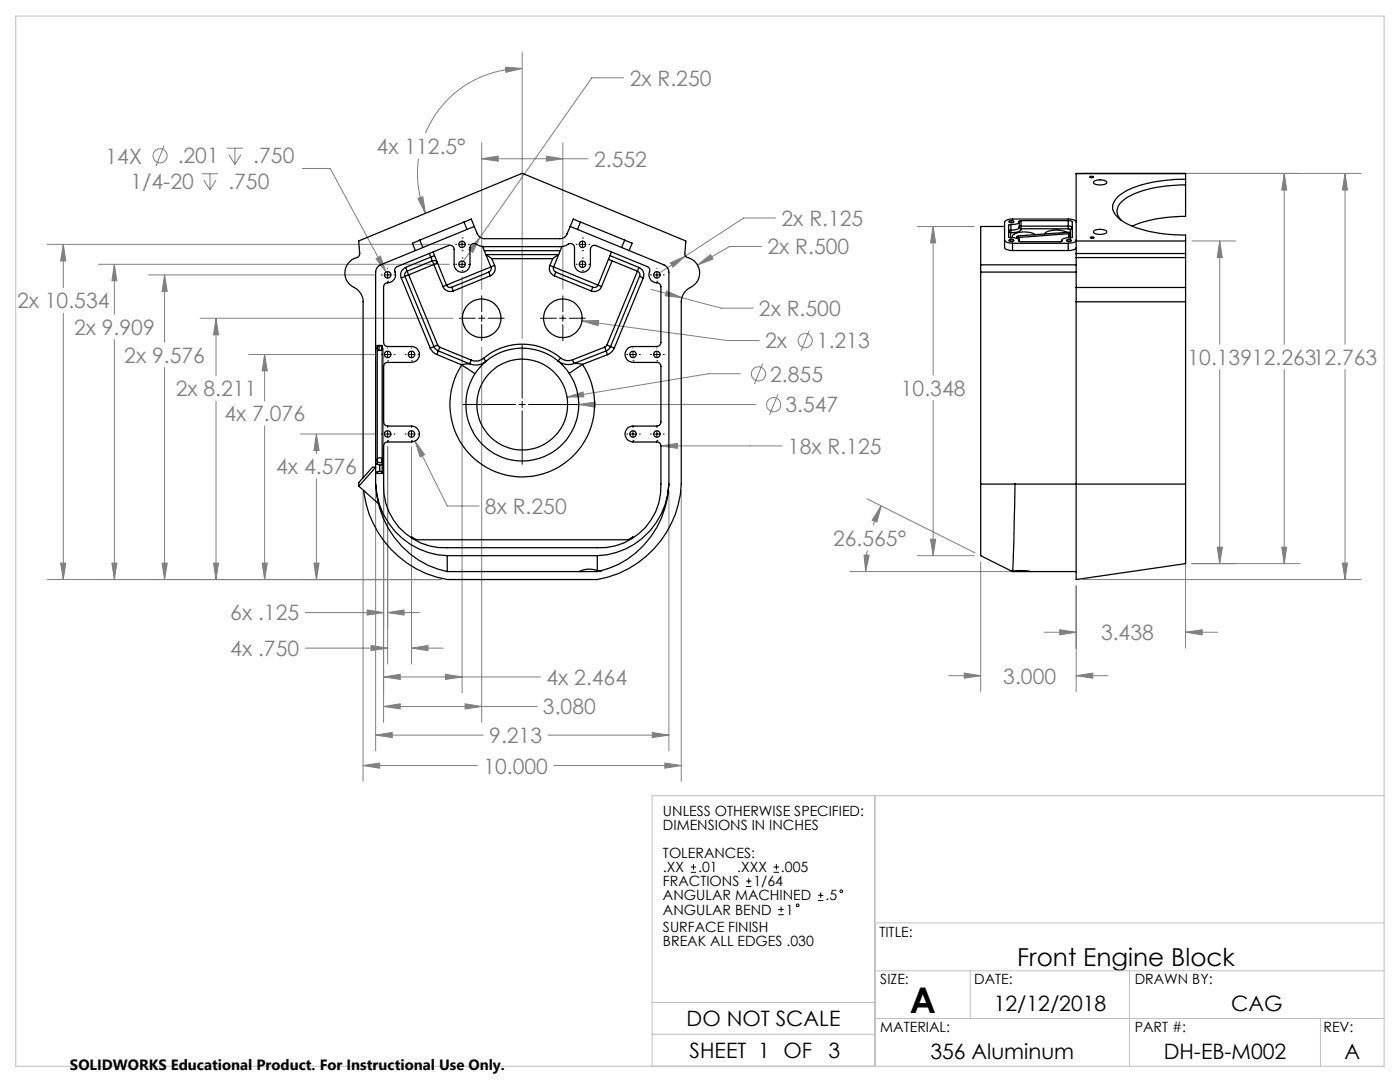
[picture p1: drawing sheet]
<svg xmlns="http://www.w3.org/2000/svg" width="279mm" height="216mm" viewBox="0 0 279 216" stroke-linecap="round" stroke-linejoin="round" font-family="sans-serif">
<g fill="none" stroke="#808080" stroke-width=".2">
<path d="M100.9 13.4l3.3 .3-3.2 .7zM104.2 13.7a20.9 20.9 0 0 0-19.3 12.9M104.2 10.5v57.1M124.5 15.5h-6.4l-22.3 31.8M32.7 29.1l-1.5 4M40.3 34.7h3.2M40.7 35.9l1.2 2M41.9 34.7v3.2M43.1 35.9l-1.2 2M45.3 29.6h3.2M45.7 30.9l1.2 1.9M46.9 29.6v3.2"/>
<path d="M48.1 30.9l-1.2 1.9M60.3 33.6h5.6l11.1 20.7M83.4 39.6l1-.3 .5 3.3zM83.5 31.6a20.4 20.4 0 0 0 1.4 11M96.1 31.7l3.3-.5v1zM96.1 28.5v29.2M96.1 31.7h21.3M109 31.2l3.3 .5-3.3 .5zM112.3 28.5v29.2M216 34.6h55.6M256.3 34.6l.5 3.3h-1zM256.3 34.6v34.1"/>
<path d="M268.4 34.6l.5 3.3h-1zM268.4 34.6v34.1M9.5 48.8h80.2M12.6 48.8l.5 3.3h-1zM12.6 48.8v8.6M19.6 52.7h70.1M22.8 52.7l.5 3.3h-1zM22.8 52.7v10M29.7 54.9h45.1M32.8 54.9l.6 3.2h-1.1zM32.8 54.9v13.4M75 51.6l.9-.5 1.1 3.2z"/>
<path d="M92.2 55.3v83M95.8 47.3l-1.5 3-.8-.5zM95.8 47.3l-3.6 5.3M130 57.7l6.1 1.7M133 58.1l3.1 1.3-3.3-.4zM133.8 52.5l3-1.4-2.5 2.2zM136.1 59.4l7.8 2.1h6.4M139.2 52.9l2.6-2.1 .5 .9zM152 49.2h-6.4l-6.4 3.7M154.8 43.5h-6.4l-16.9 11M183.1 45.2h11.4M186.2 45.2l.5 3.3h-1z"/>
<path d="M186.2 45.2v29.7M237.9 48.1h8.7M243.4 48.1l.5 3.3h-1zM243.4 48.1v20.6M12.6 62.5v53.1M22.8 67.7v47.9M32.8 73.3v42.3M39.9 63.5h50.5M43.1 63.5l.5 3.3h-1zM43.1 63.5v11.5M49.6 70.7h25.2M52.8 70.7l.5 3.3h-1z"/>
<path d="M52.8 70.7v9.3M76.6 69.6v74.5M96.1 69.3v74.8M113.2 79.2l3.1-1 .2 1zM116.1 64h3.4l-.2 1zM116.1 64l29.1 3.9h6.3M147.7 74.6h-6.3l-28.2 4.6M152.2 72.6l-1.6 4M155.2 78.7l-1.6 4.1M161.5 66l-1.6 4M186.2 79.9v31M243.4 73.7v38.8"/>
<path d="M256.3 73.7v38.8M268.4 73.7v41.9M43.1 80v35.6M52.8 85v30.6M60 86.6h14.8M63.1 86.6l.6 3.3h-1zM63.1 86.6v3.9M63.1 95.6v20M72.5 97.9v58M75 97.9v52M77.4 89.1v43.4M82.1 89.1v43.4"/>
<path d="M82.8 88l1.9 2.7-.8 .5zM82.8 88l6.5 13h6.3M115.5 80.7l3.3-.5v1zM115.5 80.7h35.3M131.9 89l3.3-.5v1zM131.9 89h24.2M133.5 97.9v52M136 97.9v58M173 99.5l21.6 10.8M236.6 97.9v31.4M9.5 115.6h78.5M12.1 112.4h1l-.5 3.2z"/>
<path d="M22.3 112.4h1l-.5 3.2zM32.3 112.4h1.1l-.6 3.2zM42.6 112.4h1l-.5 3.2zM52.3 112.4h1l-.5 3.2zM62.7 112.4h1l-.6 3.2zM169.6 114.1h34.8M172.4 110.7l1.1 .1-.7 3.3zM173.1 109.9l-.3 4.2M175.9 100.9l-.9 3.3-.9-.4zM175.9 100.9l-1.6 3.9M183.1 110.9h11.4M185.7 107.6h1l-.5 3.3z"/>
<path d="M195.7 112.1v25.9M214.8 116.9v21.1M216 115.6h55.6M237.9 112.5h21.6M242.9 109.2h1l-.5 3.3zM255.8 109.2h1l-.5 3.3zM267.9 112.4h1l-.5 3.2zM60.9 122.2h15.7M60.9 129.3h16.5M73.3 121.7l3.3 .5-3.3 .5zM74 128.8l3.4 .5-3.4 .5zM76.6 135.1l3.3-.6v1.1z"/>
<path d="M76.6 135.1h31.2M77.4 122.2l3.2-.5v1zM77.4 122.2h6.3M82.1 129.3l3.3-.5v1zM82.1 129.3h6.4M88.9 134.5l3.3 .6-3.3 .5zM189.4 134.8h6.3M192.4 134.3l3.3 .5-3.3 .5zM208.4 126.2h6.4M211.5 125.7l3.3 .5-3.3 .5zM214.8 134.8l3.3-.5v1zM214.8 134.8h6.3"/>
<path d="M236.6 126.2l3.3-.5v1zM236.6 126.2h6.4M72.5 152.8l3.3-.5v1zM72.5 152.8h22.8M75 146.7l3.3-.5v1zM75 146.7h21.4M76.6 141l3.3-.6v1.1zM76.6 141h30.6M92.8 140.4l3.3 .6-3.3 .5zM109.4 146.7h24.1M110.5 152.8h25.5M130.2 146.2l3.3 .5-3.3 .5z"/>
<path d="M132.7 152.3l3.3 .5-3.3 .5z"/>
<circle cx="32" cy="31.1" r="1.41"/>
<circle cx="151.4" cy="74.6" r="1.42"/>
<circle cx="160.7" cy="68" r="1.41"/>
<circle cx="154.4" cy="80.8" r="1.41"/>
</g>
<g fill="none" stroke="#000" stroke-width=".2">
<path d="M76.1 54.9h.1M76.7 54.9h1.3M77.4 56.1h.1M77.4 53.6h.1M77.4 54.2v1.3M78.6 54.9h.1M90.9 52.7h.1M90.9 48.8h.1M91.6 52.7h1.3M91.6 48.8h1.3M92.2 51.5h.1M92.2 54h.1"/>
<path d="M92.2 47.5h.1M92.2 50h.1M92.2 48.1v1.3M92.2 52.1v1.3M93.5 52.7h.1M93.5 48.8h.1M96.1 59v3.2M112.3 59v3.2M115 52.7h.1M115 48.8h.1M115.6 52.7h1.3M115.6 48.8h1.3"/>
<path d="M116.2 51.5h.1M116.2 54h.1M116.2 47.5h.1M116.2 50h.1M116.2 48.1v1.3M116.2 52.1v1.3M117.5 52.7h.1M117.5 48.8h.1M129.8 54.9h.1M130.5 54.9h1.2M131.1 56.1h.1M131.1 53.6h.1"/>
<path d="M131.1 54.2v1.3M132.4 54.9h.1M76.1 70.7h.1M76.7 70.7h1.3M77.4 72h.1M77.4 69.4v.1M77.4 70.1v1.3M78.6 70.7h.1M80.9 70.7h.1M81.5 70.7h1.3M82.1 72h.1M82.1 69.4v.1"/>
<path d="M82.1 70.1v1.3M83.4 70.7h.1M91.7 63.5h3.2M95.5 63.5h1.3M96.1 62.9v1.2M96.1 64.8v3.2M97.4 63.5h3.2M104.2 68.8v10.6M107.8 63.5h3.3M111.7 63.5h1.3M112.3 62.9v1.2M112.3 64.8v3.2"/>
<path d="M113.6 63.5h3.2M125.1 70.7h.1M125.7 70.7h1.3M126.3 72h.1M126.3 69.4v.1M126.3 70.1v1.3M127.6 70.7h.1M129.8 70.7h.1M130.5 70.7h1.2M131.1 72h.1M131.1 69.4v.1M131.1 70.1v1.3"/>
<path d="M132.4 70.7h.1M76.1 86.6h.1M76.7 86.6h1.3M77.4 87.9h.1M77.4 85.3h.1M77.4 86v1.2M78.6 86.6h.1M80.9 86.6h.1M81.5 86.6h1.3M82.1 87.9h.1M82.1 85.3h.1M82.1 86v1.2"/>
<path d="M83.4 86.6h.1M92.3 80.7h10.6M103.6 80.7h1.2M104.2 80.1v1.3M104.2 82v10.6M105.5 80.7h10.6M125.1 86.6h.1M125.7 86.6h1.3M126.3 87.9h.1M126.3 85.3h.1M126.3 86v1.2M127.6 86.6h.1"/>
<path d="M129.8 86.6h.1M130.5 86.6h1.2M131.1 87.9h.1M131.1 85.3h.1M131.1 86v1.2M132.4 86.6h.1M137.9 174.1h1M137.9 173h1M138.4 172.4v1.1M148.9 176.9h1.1M148.9 175.8h1.1M149.4 175.3v1.1"/>
<path d="M154.4 174.1h1.1M154.4 173h1.1M154.9 172.4v1.1M163.3 179.7h1M163.3 178.6h1M163.8 178.1v1.1M155.3 182.5h1.1M155.3 181.5h1.1M155.9 180.9v1.1"/>
<circle cx="167.9" cy="177.8" r=".27"/>
<circle cx="159.2" cy="180.6" r=".27"/>
</g>
<path d="M201.3 48a.84 .84 0 0 1 1.2 0 .96 .96 0 0 1-1.2 0M201.3 44.2a.84 .84 0 0 1 1.2 .1 .96 .96 0 0 1-1.2-.1M212.8 48a.84 .84 0 0 1 1.2 0 .96 .96 0 0 1-1.2 0" fill="none" stroke="#000" stroke-width=".2" stroke-dasharray="1.3 .6" stroke-dashoffset=".2" stroke-linecap="butt"/>
<path d="M3.1 3.2h273.1v209.6h-273.1zM174.6 158.8v54M276.2 158.8h-146.1v54M174.6 193.7h101.6M174.6 184.2h101.6M193.6 193.7v9.5M225.4 193.7v19.1M130.1 200h44.5M130.1 206.4h44.5M174.6 203.2h101.6M263.5 203.2v9.6" fill="none" stroke="#c0c0c0" stroke-width=".2"/>
<path d="M72.5 152.8l3.3-.5v1zM132.7 152.3l3.3 .5-3.3 .5zM95.8 47.3l-2.3 2.5 .8 .5zM77.4 122.2l3.2-.5v1zM73.3 121.7l3.3 .5-3.3 .5zM82.1 129.3l3.3-.5v1zM74 128.8l3.4 .5-3.4 .5zM82.8 88l1.1 3.2 .8-.5zM116.1 64l3.2 1 .2-1zM113.2 79.2h3.3l-.2-1zM115.5 80.7l3.3 .5v-1zM75 146.7l3.3-.5v1zM130.2 146.2l3.3 .5-3.3 .5zM100.9 13.4l3.3 .3-3.2 .7zM83.4 39.6l1-.3 .5 3.3zM133.8 52.5l.5 .8 2.5-2.2zM139.2 52.9l3.1-1.2-.5-.9zM133 58.1l-.2 .9 3.3 .4zM63.1 86.6l.6 3.3h-1zM62.7 112.4h1l-.6 3.2zM52.8 70.7l.5 3.3h-1zM52.3 112.4h1l-.5 3.2zM32.8 54.9l.6 3.2h-1.1zM32.3 112.4h1.1l-.6 3.2zM131.9 89l3.3 .5v-1zM22.8 52.7l.5 3.3h-1zM22.3 112.4h1l-.5 3.2zM12.6 48.8l.5 3.3h-1zM12.1 112.4h1l-.5 3.2zM76.6 135.1l3.3-.6v1.1zM88.9 134.5l3.3 .6-3.3 .5zM43.1 63.5l.5 3.3h-1zM42.6 112.4h1l-.5 3.2zM92.8 140.4l3.3 .6-3.3 .5zM76.6 141l3.3-.6v1.1zM109 31.2l3.3 .5-3.3 .5zM96.1 31.7l3.3-.5v1zM75 51.6l2 2.7-1.1-3.2zM268.4 34.6l.5 3.3h-1zM267.9 112.4h1l-.5 3.2zM255.8 109.2h1l-.5 3.3zM256.3 34.6l.5 3.3h-1zM243.4 48.1l.5 3.3h-1zM242.9 109.2h1l-.5 3.3zM186.2 45.2l.5 3.3h-1zM185.7 107.6h1l-.5 3.3zM211.5 125.7l3.3 .5-3.3 .5zM236.6 126.2l3.3-.5v1zM192.4 134.3l3.3 .5-3.3 .5zM214.8 134.8l3.3-.5v1zM175.9 100.9l-.9 3.3-.9-.4zM172.4 110.7l1.1 .1-.7 3.3z" fill="#808080"/>
<g fill="none" stroke="#000" stroke-width=".25">
<path d="M214.8 34.6h.1M214.8 34.6h21.8M214.8 34.6v16M217.5 35.3l.2-.1 .5 .1-.2 .2zM218.3 36.2a2.24 2.24 0 0 1 2.6 .2 1.5 1.5 0 0 1-1.9 .5l-.7-.3zM236.6 35.8a26 26 0 0 0-12 2.4 3.8 3.8 0 0 0-2.5 3.6 5.7 5.7 0 0 0 3.9 3.3 28.9 28.9 0 0 0 10.6 1.8v3.7M236.6 35.8v1.1M236.6 36.9a22.8 22.8 0 0 0-12 2.8 2.63 2.63 0 0 0-.9 4.2l.1 .1M236.6 36.9v6.3a25.8 25.8 0 0 0-10.6 1.9M236.6 34.6h.1M236.6 34.6v1.2M79 53.4l10.5-4.4a.79 .79 0 0 1 1.1 .7v3a1.59 1.59 0 0 0 1.6 1.6 1.59 1.59 0 0 0 1.6-1.6v-3.3a.9 .9 0 0 1 .7-.8 .9 .9 0 0 1 .9 .3l1.1 .3h15.4l.7-.1a2.14 2.14 0 0 1 1.6-.4l.3 .3 .2 .4v3.3a1.59 1.59 0 0 0 1.5 1.6 1.59 1.59 0 0 0 1.6-1.6v-3a.79 .79 0 0 1 1.1-.7l10.3 4.2a.96 .96 0 0 1 .3 1.4 1.67 1.67 0 0 0 1.9 1.9l.4 .3 .1 .4v11.1a.85 .85 0 0 1-.8 .8h-4.8a1.59 1.59 0 0 0-1.6 1.6 1.59 1.59 0 0 0 1.6 1.6h4.8a.78 .78 0 0 1 .8 .8v11.1a.85 .85 0 0 1-.8 .8h-4.8a1.59 1.59 0 0 0-1.6 1.6 1.59 1.59 0 0 0 1.6 1.6h4.8a.78 .78 0 0 1 .8 .8v7.6a12.2 12.2 0 0 1-12.7 12.7h-29.9a12.2 12.2 0 0 1-12.7-12.7v-7.6a.78 .78 0 0 1 .8-.8h4.7a1.59 1.59 0 0 0 1.6-1.6 1.59 1.59 0 0 0-1.6-1.6h-4.7a.85 .85 0 0 1-.8-.8v-11.1a.78 .78 0 0 1 .8-.8h4.7a1.59 1.59 0 0 0 1.6-1.6 1.59 1.59 0 0 0-1.6-1.6h-4.7a.85 .85 0 0 1-.8-.8v-11.1a.96 .96 0 0 1 1.2-.8 1.71 1.71 0 0 0 1-2.5z"/>
<path d="M80.1 55.5l5.8 14M80.8 55.1l-.7 .4M80.8 55.1l5.8 14M80.9 53.4a1.59 1.59 0 0 0-.8 2.1M80.9 53.4l.3 .7M81.2 54.1a.78 .78 0 0 0-.4 1M81.2 54.1l.4 .8M81.6 54.9l-.8 .2M81.6 54.9l5.7 14M83.8 47.9l-1.5 .6 .6 1.5M83.8 47.9l.6 1.5M85.7 50.6l.3 .7"/>
<path d="M86 51.3l.3 .7M86 51.3l-5.1 2.1M86.3 52a.76 .76 0 0 1 1 .5l-.7 .3M86.3 52l.3 .8M86.3 52l-5.1 2.1M86.4 50.3l2.7 6.6M86.6 52.8l1.8 4.4M86.6 52.8l-5 2.1M86.7 51l-.7 .3M88.4 57.2a1.62 1.62 0 0 0 2.1 .9M89.1 56.9a.81 .81 0 0 0 1.1 .4M89.1 56.9l-.7 .3"/>
<path d="M90.2 57.3l.3 .8M92.6 44.3l1.5-.6 .6 1.5M92.6 44.3l.6 1.5M92.6 44.3l-8.8 3.6M94.7 45.2l-18.7 7.6a1.58 1.58 0 0 0-1 1.5v38.3M94.7 45.2l.5 1.4a1.54 1.54 0 0 0 1.5 1h15a1.45 1.45 0 0 0 1.5-1l.6-1.4M96.3 49.2l1.7 4.1M96.7 50h15.1M97.5 54.3l-7.3 3M97.5 54.3l.3 .7M97.8 55l-7.3 3.1M98 53.3l-8.9 3.6"/>
<path d="M98 53.3a.78 .78 0 0 1-.5 1M98.1 51.6l-1.1-.8h14.5l-1.2 .8M98.1 51.6l.6 1.4M98.1 51.6h12.2M98.7 53l-.7 .3M98.7 53a1.57 1.57 0 0 1-.9 2M109.7 53l.8 .3M109.7 53a1.57 1.57 0 0 0 .9 2M110.3 51.6l-.6 1.4M110.5 53.3l8.8 3.6M110.5 53.3a.78 .78 0 0 0 .4 1M110.6 55l7.4 3.1"/>
<path d="M110.9 54.3l7.4 3M110.9 54.3l-.3 .7M112.1 49.2l-1.6 4.1M113.8 45.2l18.7 7.6a1.58 1.58 0 0 1 1 1.5v42.3M115.9 44.3l-1.5-.6-.6 1.5M115.9 44.3l-.6 1.5M115.9 44.3l8.8 3.6M118.3 57.3l-.3 .8M119.3 56.9a.81 .81 0 0 1-1 .4M119.3 56.9l.8 .3M120.1 57.2a1.62 1.62 0 0 1-2.1 .9M121.4 51.8l5.8 2.3"/>
<path d="M121.7 51l5.8 2.4M122 50.3l-2.7 6.6M122.2 52l-2.1 5.2M124.7 47.9l1.5 .6-.6 1.5M124.7 47.9l-.6 1.5M127.2 54.1a.78 .78 0 0 1 .4 1M127.2 54.1l-6.1 14.8M127.5 53.4a1.59 1.59 0 0 1 .9 2.1M127.5 53.4l-.3 .7M127.6 55.1l.8 .4M127.6 55.1l-5.8 14M128.4 55.5l-5.8 14"/>
<path d="M195.7 52.8v1.5M195.7 54.3v42.3M195.7 54.3h19.1M195.7 52.8h19.1M200.5 47.9a1.54 1.54 0 0 0 1.6 .6M200.5 45.2h-4.8v7.6M201.5 47.9a.55 .55 0 0 1 .8 .1 .55 .55 0 0 1-.8-.1zM201.5 44.2a.52 .52 0 0 1 .8 .1 .52 .52 0 0 1-.8-.1zM201.7 46.4v1M201.8 44.8l-.5 .1v2.4l.4 .1a1.99 1.99 0 0 1 1.7 .5v.1M201.8 45.9h-.1a.28 .28 0 0 0-.4 .3 .28 .28 0 0 0 .4 .2M201.8 45.9l-.1 .5"/>
<path d="M201.8 44.8v1.1M202.1 50h11.1M202.1 48.5h11.1M202.1 48.5v1.5M203 47.2v.4M203.4 48v.1M203.4 45.4l.4 .2M203.4 45.4a1.48 1.48 0 0 1-1.6 .5M203.4 44.3v1.1M203.4 47.4v.7M203.8 44l-.4 .1a.73 .73 0 0 1-1 .7h-.6M203.8 45.6v.2a2.16 2.16 0 0 1-2.1 .6"/>
<path d="M203.8 45.1v.5M203.8 45.1l-.4 .1M203.8 44h9.4M203.8 45.6h9.4M203.8 44v1.1M203.8 45.1h9.4M206.6 46.8a4.6 4.6 0 0 0-4.5 .2v.4M211.9 48v.1M212.9 46.4a4.7 4.7 0 0 0-4.3 .1l-.1 .2M212.9 47.9a.58 .58 0 0 1 .9 .1 .61 .61 0 0 1-.9-.1zM213.2 44l.8 .2v3.1l-.4 .1a2.13 2.13 0 0 0-1.7 .5v.3h-.2h-8.1l-.2-.2M213.2 45.6l.4 .2"/>
<path d="M213.2 45.1h.3a.35 .35 0 0 1 .5 .3 .35 .35 0 0 1-.4 .4M213.2 45.1v.5M213.2 44v1.1M213.2 48.5v1.5M213.3 46.6l.3-.1-.5-.1-9.8 .7-.3 .1 .4 .2M213.3 46.6l-9.9 .8M213.3 46.6v.8M213.6 45.8v1.6M214.8 51.4v6M214.8 57.4v2.8M214.8 50.6v.8M214.8 44.3a1.52 1.52 0 0 0-1.6-.6h-11.1a1.63 1.63 0 0 0-1.6 .6v5.1a1.63 1.63 0 0 0 1.6 .6"/>
<path d="M214.8 49.4a1.52 1.52 0 0 1-1.6 .6M214.8 47.9a1.45 1.45 0 0 1-1.6 .6M214.8 51.4h21.8M214.8 57.4h21.8M214.8 50.6h21.8M214.8 48.1h21.8M217.6 47.4l.5-.1 .2 .1-.5 .2zM218.3 46.1a2.24 2.24 0 0 1 2.6 .1 1.73 1.73 0 0 1-2.1 .5l-.5-.2zM236.6 51.4v6M236.6 57.4v2.8M236.6 50.6v.8M75.6 69v.9"/>
<path d="M85.9 69.5a2.31 2.31 0 0 0 1.3 1.2M86.6 69.1l-.7 .4M86.6 69.1l.5 .7 .4 .2M87.2 70.7l4.9 2.1M87.3 68.9l-.7 .2M87.3 68.9l.5 .4M87.5 70l-.3 .7M87.5 70l6.2 2.6M87.8 69.3l-.3 .7M87.8 69.3l6.3 2.6M92.1 72.8l2.7 1.7M93.7 72.6l-1.6 .2"/>
<path d="M94.1 71.9l-.4 .7M96.5 71.5l.5 .6a3.1 3.1 0 0 1-3.3 .5M96.5 71.5a2.3 2.3 0 0 1-2.4 .4M111.9 71.4l-.5 .6a2.73 2.73 0 0 0 2.3 .7l.8-.2M111.9 71.4a12 12 0 0 0-15.4 .1M111.9 71.4a2.36 2.36 0 0 0 2.4 .4M114.3 71.8l.2 .7M114.5 72.5l1.7 .2M116.2 72.7l-2.6 1.8M116.2 72.7a14.4 14.4 0 0 1-11.9 22.5 14.4 14.4 0 0 1-12.2-22.4M120.6 69.3l.4 .7M120.6 69.3l-6.3 2.5"/>
<path d="M121 70l.2 .8M121 70l-6.5 2.5M121.1 68.9l-.5 .4M121.1 68.9l.7 .2M121.2 70.8l-5 1.9M121.8 69.1l.8 .4M121.8 69.1l-.3 .6-.5 .3M122.6 69.5a2.78 2.78 0 0 1-1.4 1.3M214.8 60.2v55.4l21.8-3.1v-15.9M214.8 60.2h21.8M236.6 60.2v36.4M71.6 97l3.9 3.5"/>
<path d="M72.5 95.3v-35.1a3.4 3.4 0 0 0-2.3-3.1 3.2 3.2 0 0 1-1.3-3.3 3.2 3.2 0 0 1 2.5-2.5l.4-.6-.2-2.6 32.5-13.5 32.8 13.5-.2 2.5a.8 .8 0 0 0 .6 .8 3.2 3.2 0 0 1 2.3 3 3.2 3.2 0 0 1-2.2 3.2l-.7 .6-.5 .7-.2 1.3v36.4a20.3 20.3 0 0 1-16.8 19h-29.9a20.3 20.3 0 0 1-16.7-17.7M75 92.6v1.6M75 96.6a14.9 14.9 0 0 0 14.3 14.3M75 96.6a18.4 18.4 0 0 0 14.3 17.5M75 93.2l-3.4 3.8M75 93.2h-.7l-2.1 2.4-.6 .7v.7M75 94.2h.3M75 92.6h.3M75 94.2v2.4M75.3 92.6l.5 .2M75.3 92.6v-23.7h1v25.6h-1v-.3M75.8 94.1l.5 .1"/>
<path d="M75.8 94.1l-.5 .1M75.8 92.8v1.3M76.3 92.6l-.5 .2M133.5 96.6a14.9 14.9 0 0 1-14.3 14.3M133.5 96.6a18.4 18.4 0 0 1-13.9 17.4l-.4-.2M195.7 96.6v14.3l6.4 3.1M195.7 96.6h40.9M202.6 96.6l-.5 17.4M82.1 107.3l.1-.2 .9 .6h42.2l1-.6 .1 .2M89.3 110.9h29.9M89.3 110.9v3.2M89.3 114.1h26.3"/>
<path d="M119.2 113.8a4.5 4.5 0 0 0-3.6 .3M119.2 110.9v2.9M119.6 113.9l-4 .2M120.2 113.8l-.4 .1M201.7 113.9l.4 .2h3.6M202.1 114l1.6-.2 2 .3h9.1"/>
<circle cx="77.4" cy="54.8" r=".64"/>
<circle cx="92.2" cy="48.8" r=".64"/>
<circle cx="92.2" cy="52.7" r=".64"/>
<circle cx="116.2" cy="48.8" r=".64"/>
<circle cx="116.2" cy="52.7" r=".64"/>
<circle cx="131.1" cy="54.8" r=".64"/>
<circle cx="75.8" cy="69.4" r=".5"/>
<circle cx="77.4" cy="70.7" r=".64"/>
<circle cx="82.1" cy="70.7" r=".64"/>
<circle cx="96.1" cy="63.5" r="3.9"/>
<circle cx="112.3" cy="63.5" r="3.8"/>
<circle cx="126.3" cy="70.7" r=".64"/>
<circle cx="131.1" cy="70.7" r=".64"/>
<circle cx="75.8" cy="91.8" r=".5"/>
<circle cx="77.4" cy="86.6" r=".64"/>
<circle cx="82.1" cy="86.6" r=".64"/>
<circle cx="104.2" cy="80.7" r="9.1"/>
<circle cx="104.2" cy="80.7" r="11.3"/>
<circle cx="126.3" cy="86.6" r=".64"/>
<circle cx="131.1" cy="86.6" r=".64"/>
</g>
<text font-size="7.1" x="181.6" y="202">A</text>
<text font-size="4.9" x="203" y="192.8">Front Engine Block</text>
<g font-size="4.2" fill="#808080">
<text x="125.7" y="17.1">2x R.250</text>
<text x="21.1" y="32.6">14X</text>
<text x="35.5" y="32.6">.201</text>
<text x="50.6" y="32.6">.750</text>
<text x="75.2" y="30.7">4x 112.5°</text>
<text x="118.6" y="33.3">2.552</text>
<text x="26" y="37.7">1/4-20</text>
<text x="45.6" y="37.7">.750</text>
<text x="156" y="45.1">2x R.125</text>
<text x="153.2" y="50.8">2x R.500</text>
<text x="3.4" y="61.5">2x 10.534</text>
<text x="151.5" y="63.1">2x R.500</text>
<text x="14.8" y="66.8">2x 9.909</text>
<text x="152.7" y="69.5">2x</text>
<text x="163" y="69.5">1.213</text>
<text x="24.8" y="72.4">2x 9.576</text>
<text x="153.7" y="76.1">2.855</text>
<text x="237" y="72.8">10.13912.26312.763</text>
<text x="35.1" y="79.1">2x 8.211</text>
<text x="156.7" y="82.3">3.547</text>
<text x="179.8" y="79">10.348</text>
<text x="44.8" y="84.1">4x 7.076</text>
<text x="55.1" y="94.6">4x 4.576</text>
<text x="157.3" y="90.6">18x R.125</text>
<text x="96.8" y="102.5">8x R.250</text>
<text x="166.3" y="108.9">26.565°</text>
<text x="46" y="123.8">6x .125</text>
<text x="46" y="130.9">4x .750</text>
<text x="219.7" y="127.7">3.438</text>
<text x="109.1" y="136.7">4x 2.464</text>
<text x="200.2" y="136.4">3.000</text>
<text x="108.4" y="142.5">3.080</text>
<text x="97.6" y="148.3">9.213</text>
<text x="96.5" y="154.4">10.000</text>
</g>
<g font-size="4.2">
<text x="198.3" y="201.7">12/12/2018</text>
<text x="245.7" y="201.7">CAG</text>
<text x="137" y="204.7">DO NOT SCALE</text>
<text x="137.6" y="211.1">SHEET 1 OF</text>
<text x="165.4" y="211.1">3</text>
<text x="185.7" y="211.2">356 Aluminum</text>
<text x="232.2" y="211.2">DH-EB-M002</text>
<text x="268.3" y="211.2">A</text>
</g>
<text font-size="3" x="14" y="213.5">SOLIDWORKS Educational Product. For Instructional Use Only.</text>
<g font-size="2.8">
<text x="132.3" y="162.7">UNLESS OTHERWISE SPECIFIED:</text>
<text x="132.3" y="165.6">DIMENSIONS IN INCHES</text>
<text x="132.3" y="171.2">TOLERANCES:</text>
<text x="132.3" y="176.9">FRACTIONS</text>
<text x="132.3" y="179.7">ANGULAR MACHINED</text>
<text x="132.3" y="174">.XX</text>
<text x="139.3" y="174">.01</text>
<text x="147.1" y="174">.XXX</text>
<text x="150.4" y="176.9">1/64</text>
<text x="155.9" y="174">.005</text>
<text x="164.7" y="179.7">.5</text>
<text x="132.3" y="182.5">ANGULAR BEND</text>
<text x="132.3" y="186">SURFACE FINISH</text>
<text x="156.8" y="182.5">1</text>
<text x="132.3" y="188.8">BREAK ALL EDGES .030</text>
<text x="175.5" y="186.9">TITLE:</text>
<text x="175.7" y="196.4">SIZE:</text>
<text x="194.4" y="196.4">DATE:</text>
<text x="226.5" y="196.4">DRAWN BY:</text>
<text x="175.7" y="206">MATERIAL:</text>
<text x="226.5" y="206">PART #:</text>
<text x="264.1" y="206">REV:</text>
</g>
</svg>
